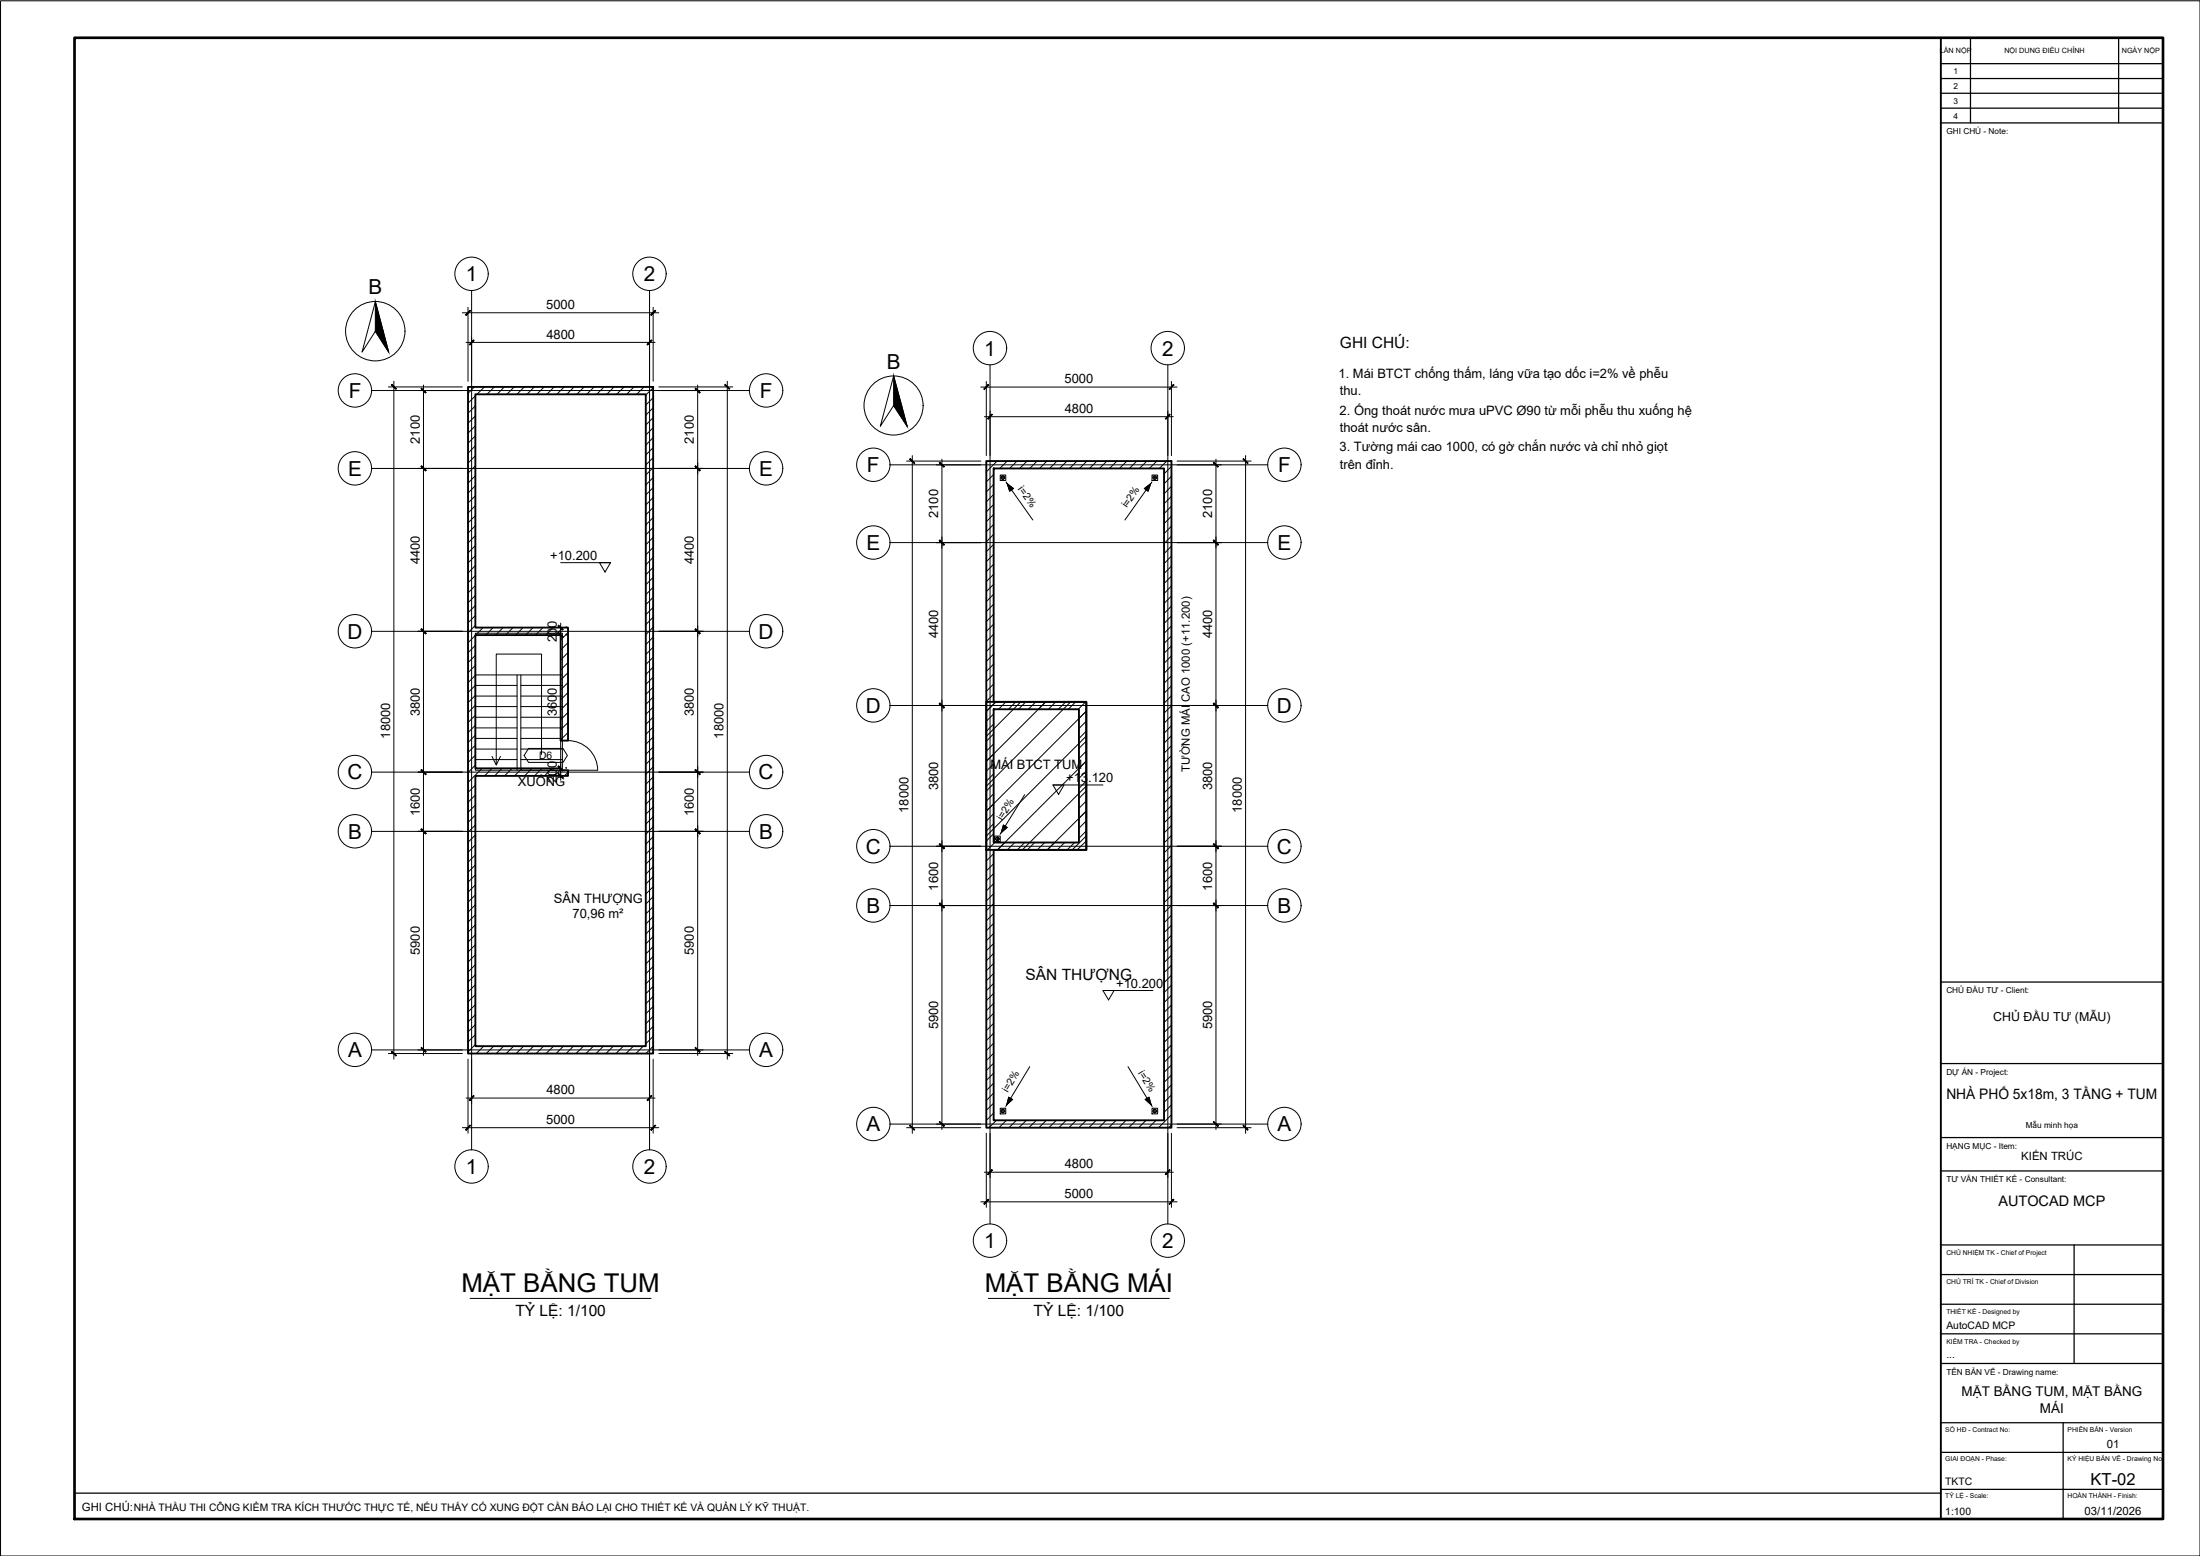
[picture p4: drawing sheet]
<svg xmlns="http://www.w3.org/2000/svg" width="594mm" height="420mm" viewBox="0 0 594 420" stroke-linecap="round" stroke-linejoin="round" font-family="sans-serif">
<!-- layer: A-WALL -->
<path d="M126.4 104.5h50v180h-50zM128.4 106.5h46v176h-46v-73h25v-1.5h-2v-.5h-23v-36h23v28.5h2v-30.5h-25zM266.3 124.5h50v180h-50zM268.3 126.5h46v176h-46v-73h25v-40h-25zM268.3 191.5h23.1v36h-23.1z" fill="none" stroke="#000" stroke-width=".51"/>
<!-- layer: A-WALL-PATT -->
<g fill="none" stroke="#000" stroke-width=".27">
<path d="M128.1 104.5l-1.7 1.7M128.4 106.9l-2 2M128.4 109.6l-2 2M128.4 112.3l-2 2M128.4 115l-2 2M128.4 117.7l-2 2M130.8 104.5l-2 2M133.5 104.5l-2 2M136.2 104.5l-2 2M138.9 104.5l-2 2M141.6 104.5l-2 2M144.3 104.5l-2 2"/>
<path d="M147 104.5l-2 2M149.7 104.5l-2 2M152.4 104.5l-2.1 2M155 104.5l-2 2M157.7 104.5l-1.9 2M160.5 104.5l-2.1 2M163.1 104.5l-2 2M165.8 104.5l-2 2M168.5 104.5l-2 2M171.2 104.5l-2 2M173.9 104.5l-2 2M176.4 104.7l-2 2"/>
<path d="M176.4 107.4l-2 2M176.4 110.1l-2 2M176.4 112.8l-2 2M176.4 115.5l-2 2M176.4 118.2l-2 2M128.4 120.4l-2 2M128.4 123.1l-2 2M128.4 125.8l-2 2M128.4 128.4l-2 2.1M128.4 131.1l-2 2M128.4 133.9l-2 1.9M128.4 136.5l-2 2.1"/>
<path d="M128.4 139.2l-2 2M176.4 120.9l-2 2M176.4 123.6l-2 2M176.4 126.2l-2 2.1M176.4 128.9l-2 2M176.4 131.7l-2 1.9M176.4 134.3l-2 2.1M176.4 137l-2 2M176.4 139.7l-2 2M266.6 124.5l-.3 .3M268.3 128.1l-2 2M268.3 130.8l-2 2"/>
<path d="M268.3 133.5l-2 2M268.3 136.2l-2 2M268.3 138.9l-2 2M269.3 124.5l-3 2.9M272 124.5l-2 2M274.6 124.5l-2 2M277.3 124.5l-1.9 2M280 124.5l-1.9 2M282.7 124.5l-2 2M285.4 124.5l-2 2M288.1 124.5l-2 2M290.8 124.5l-2 2"/>
<path d="M293.5 124.5l-2 2M296.2 124.5l-2 2M298.9 124.5l-2 2M301.6 124.5l-2 2M304.3 124.5l-2 2M307 124.5l-2 2M309.7 124.5l-2 2M312.4 124.5l-2 2M315.1 124.5l-2 2M316.3 125.9l-2 2M316.3 128.6l-2 2M316.3 131.3l-2 2"/>
<path d="M316.3 134l-2 2M316.3 136.7l-2 2M316.3 139.4l-2 2M128.4 141.9l-2 2M128.4 144.6l-2 2M128.4 147.3l-2 2M128.4 150l-2 2M128.4 152.7l-2 2M128.4 155.4l-2 2M128.4 158.1l-2 2M176.4 142.4l-2 2M176.4 145.1l-2 2"/>
<path d="M176.4 147.8l-2 2M176.4 150.5l-2 2M176.4 153.2l-2 2M176.4 155.9l-2 2M176.4 158.6l-2 2M268.3 141.6l-2 2M268.3 144.3l-2 2M268.3 147l-2 2M268.3 149.7l-2 2M268.3 152.4l-2 2M268.3 155.1l-2 2M268.3 157.8l-2 2"/>
<path d="M316.3 142.1l-2 2M316.3 144.8l-2 2M316.3 147.5l-2 2M316.3 150.2l-2 2M316.3 152.9l-2 2M316.3 155.6l-2 2M316.3 158.2l-2 2.1M128.4 160.8l-2 2M128.4 163.5l-2 2M128.4 166.2l-2 2M128.4 168.9l-2 2M128.4 171.6l-2 2"/>
<path d="M128.4 174.2l-2 2.1M128.4 177l-2 1.9M128.4 179.7l-2 2M130.4 169.5l-1.9 2M133.2 169.5l-2 2M135.9 169.5l-2.1 2M138.5 169.5l-2 2M141.2 169.5l-2 2M143.9 169.5l-2 2M146.6 169.5l-2 2M149.3 169.5l-2 2M152 169.5l-2 2"/>
<path d="M153.4 170.8l-2 2M153.4 173.5l-2 2M153.4 176.2l-2 2M153.4 178.9l-2 2M176.4 161.3l-2 2M176.4 164l-2 2M176.4 166.7l-2 2M176.4 169.4l-2 2M176.4 172l-2 2.1M176.4 174.8l-2 1.9M176.4 177.5l-2 2M268.3 160.4l-2 2.1"/>
<path d="M268.3 163.2l-2 1.9M268.3 165.9l-2 2M268.3 168.5l-2 2M268.3 171.2l-2 2M268.3 173.9l-2 2M268.3 176.6l-2 2M268.3 179.3l-2 2M316.3 161l-2 1.9M316.3 163.7l-2 2M316.3 166.3l-2 2.1M316.3 169l-2 2M316.3 171.7l-2 2"/>
<path d="M316.3 174.4l-2 2M316.3 177.1l-2 2M316.3 179.8l-2 2M128.4 182.3l-2 2.1M128.4 185l-2 2M128.4 187.7l-2 2M128.4 190.4l-2 2M128.4 193.1l-2 2M128.4 195.8l-2 2M128.4 198.5l-2 2M153.4 181.6l-2 2M153.4 184.3l-2 2"/>
<path d="M153.4 187l-2 2M153.4 189.7l-2 2M153.4 192.4l-2 2M153.4 195.1l-2 2M153.4 197.8l-2 2M176.4 180.1l-2 2.1M176.4 182.8l-2 2M176.4 185.5l-2 2M176.4 188.2l-2 2M176.4 190.9l-2 2M176.4 193.6l-2 2M176.4 196.3l-2 2"/>
<path d="M176.4 199l-2 2M268.3 182l-2 2M268.3 184.7l-2 2M268.3 187.4l-2 2M268.3 192.8l-2 2M268.3 195.5l-2 2M268.3 198.2l-2 2M268.9 189.5l-2.6 2.6M271.6 189.5l-2 2M274.3 189.5l-2 2M277 189.5l-2 2M279.7 189.5l-2 2"/>
<path d="M282.4 189.5l-2 2M285.1 189.5l-2 2M287.8 189.5l-2 2M290.5 189.5l-2 2M293.2 189.5l-2 2M293.3 192l-1.9 2M293.3 194.7l-1.9 2M293.3 197.4l-1.9 2M316.3 182.5l-2 2M316.3 185.2l-2 2M316.3 187.9l-2 2M316.3 190.6l-2 2"/>
<path d="M316.3 193.3l-2 2M316.3 196l-2 2M316.3 198.7l-2 2M128.4 201.2l-2 2M128.4 203.9l-2 2M128.4 206.6l-2 2M128.4 212l-2 2M128.4 214.7l-2 2M128.4 217.4l-2 2M130.2 207.5l-3.8 3.8M132.9 207.5l-2 2M135.6 207.5l-2 2"/>
<path d="M138.3 207.5l-2.1 2M140.9 207.5l-1.9 2M143.7 207.5l-2 2M146.4 207.5l-2.1 2M149 207.5l-2 2M151.4 207.9l-1.7 1.6M153.4 208.5l-1 1M176.4 201.7l-2 2M176.4 204.4l-2 2M176.4 207.1l-2 2M176.4 209.8l-2 2M176.4 212.5l-2 2"/>
<path d="M176.4 215.2l-2 2M176.4 217.9l-2 2M268.3 200.9l-2 2M268.3 203.6l-2 2M268.3 206.2l-2 2M268.3 209l-2 1.9M268.3 211.6l-2 2.1M268.3 214.3l-2 2M268.3 217l-2 2M268.3 219.7l-2 2M293.3 200.1l-1.9 2M293.3 202.8l-1.9 2"/>
<path d="M293.3 205.5l-1.9 2M293.3 208.2l-1.9 2M293.3 210.9l-1.9 2M293.3 213.6l-1.9 2M293.3 216.3l-1.9 2M293.3 219l-1.9 2M316.3 201.4l-2 2M316.3 204l-2 2M316.3 206.8l-2 1.9M316.3 209.5l-2 2M316.3 212.1l-2 2M316.3 214.8l-2 2"/>
<path d="M316.3 217.5l-2 2M128.4 220.1l-2 2M128.4 222.8l-2 1.9M128.4 225.5l-2 2M128.4 228.1l-2 2.1M128.4 230.8l-2 2M128.4 233.6l-2 1.9M128.4 236.2l-2 2.1M128.4 238.9l-2 2M176.4 220.6l-2 1.9M176.4 223.3l-2 2M176.4 225.9l-2 2.1"/>
<path d="M176.4 228.6l-2 2M176.4 231.4l-2 1.9M176.4 234l-2 2.1M176.4 236.7l-2 2M176.4 239.4l-2 2M268.3 222.4l-2 2M268.3 225.1l-2 2M268.3 230.5l-2 2M268.3 233.2l-2 2M268.3 235.9l-2 2M268.3 238.6l-2 2M268.6 227.5l-2.3 2.3"/>
<path d="M271.3 227.5l-2 2M274 227.5l-2 2M276.7 227.5l-2 2M279.4 227.5l-2 2M282.1 227.5l-2 2M284.8 227.5l-2 2M287.5 227.5l-2 2M290.2 227.5l-2 2M293.3 221.7l-1.9 1.9M293.3 224.4l-1.9 2M293.3 227.1l-2.4 2.4M316.3 220.2l-2 2"/>
<path d="M316.3 222.9l-2 2M316.3 225.6l-2 2M316.3 228.3l-2 2M316.3 231l-2 2M316.3 233.7l-2 2M316.3 236.4l-2 2M316.3 239.1l-2 2M128.4 241.6l-2 2M128.4 244.3l-2 2M128.4 247l-2 2M128.4 249.7l-2 2M128.4 252.4l-2 2"/>
<path d="M128.4 255.1l-2 2M128.4 257.8l-2 2M176.4 242.1l-2 2M176.4 244.8l-2 2M176.4 247.5l-2 2M176.4 250.2l-2 2M176.4 252.9l-2 2M176.4 255.6l-2 2M176.4 258.3l-2 2M268.3 241.3l-2 2M268.3 244l-2 2M268.3 246.7l-2 2"/>
<path d="M268.3 249.3l-2 2.1M268.3 252.1l-2 1.9M268.3 254.8l-2 2M268.3 257.4l-2 2.1M316.3 241.8l-2 2M316.3 244.5l-2 2M316.3 247.1l-2 2.1M316.3 249.9l-2 1.9M316.3 252.6l-2 2M316.3 255.2l-2 2.1M316.3 257.9l-2 2M128.4 260.5l-2 2"/>
<path d="M128.4 263.2l-2 2M128.4 265.9l-2 2M128.4 268.6l-2 2M128.4 271.3l-2 2M128.4 274l-2 2M128.4 276.6l-2 2M128.4 279.4l-2 1.9M176.4 261l-2 2M176.4 263.7l-2 2M176.4 266.4l-2 2M176.4 269.1l-2 2M176.4 271.8l-2 2"/>
<path d="M176.4 274.4l-2 2M176.4 277.2l-2 1.9M176.4 279.8l-2 2.1M268.3 260.1l-2 2M268.3 262.8l-2 2M268.3 265.5l-2 2M268.3 268.2l-2 2M268.3 270.9l-2 2M268.3 273.6l-2 2M268.3 276.3l-2 2M268.3 279l-2 2M316.3 260.6l-2 2"/>
<path d="M316.3 263.3l-2 2M316.3 266l-2 2M316.3 268.7l-2 2M316.3 271.4l-2 2M316.3 274.1l-2 2M316.3 276.8l-2 2M316.3 279.5l-2 2M128.4 282l-2 2.1M130.6 282.5l-2 2M133.3 282.5l-2 2M136 282.5l-2 2M138.7 282.5l-2 2"/>
<path d="M141.4 282.5l-2 2M144.1 282.5l-2 2M146.8 282.5l-2 2M149.5 282.5l-2 2M152.2 282.5l-2 2M154.9 282.5l-2 2M157.6 282.5l-2.1 2M160.2 282.5l-1.9 2M163 282.5l-2 2M165.6 282.5l-2 2M168.3 282.5l-2 2M171 282.5l-1.9 2"/>
<path d="M173.7 282.5l-2 2M176.4 282.5l-2 2M268.3 281.7l-2 2M268.3 284.4l-2 2M268.3 287.1l-2 2M268.3 289.8l-2 2M268.3 292.5l-2 2M268.3 295.1l-2 2.1M268.3 297.9l-2 1.9M316.3 282.2l-2 2M316.3 284.9l-2 2M316.3 287.6l-2 2"/>
<path d="M316.3 290.3l-2 2M316.3 292.9l-2 2.1M316.3 295.7l-2 1.9M316.3 298.4l-2 2M268.3 300.6l-2 2M269.1 302.5l-2 2M271.8 302.5l-2 2M274.5 302.5l-2 2M277.2 302.5l-2.1 2M279.8 302.5l-2 2M282.5 302.5l-1.9 2M285.3 302.5l-2.1 2"/>
<path d="M287.9 302.5l-2 2M290.6 302.5l-2 2M293.3 302.5l-2 2M296 302.5l-2 2M298.7 302.5l-2 2M301.4 302.5l-2 2M304.1 302.5l-2 2M306.8 302.5l-2 2M309.5 302.5l-2 2M312.2 302.5l-2 2M316.3 301l-3.4 3.5M316.3 303.7l-.7 .8"/>
</g>
<!-- layer: A-DOOR -->
<path d="M153.4 200a8 8 0 0 1 8 8h-8" fill="none" stroke="#000" stroke-width=".27"/>
<!-- layer: A-ANNO-TEXT -->
<path d="M142.7 202.1h9.3l1.2 1.9-1.2 1.9h-9.3l-1.2-1.9zM126.9 350.6h48.9M266.9 350.6h48.9" fill="none" stroke="#000" stroke-width=".27"/>
<!-- layer: A-ANNO-DIMS -->
<g fill="none" stroke="#000" stroke-width=".27">
<path d="M124.9 84.5h53M125.9 92.5h51M126.4 83v20M127.4 91v12M175.4 91v12M176.4 83v20M104.9 104.5h20M106.4 103v183M112.9 105.5h12M114.4 104v181M177.9 105.5h12M177.9 104.5h20"/>
<path d="M188.4 104v181M196.4 103v183M264.9 104.5h53M265.8 112.5h51M266.3 103v20M267.3 111v12M315.4 111v12M316.3 103v20M112.9 126.5h12M177.9 126.5h12M244.8 124.5h20.1M246.4 123v183"/>
<path d="M252.8 125.5h12.1M254.4 124v181M317.9 125.5h11.9M317.9 124.5h19.9M328.4 124v181M336.4 123v183M252.8 146.5h12.1M317.9 146.5h11.9M112.9 170.5h12M151.4 168.3v4.4M151.4 170v39M152.9 171.5h.1"/>
<path d="M152.9 169.5h.1M177.9 170.5h12M252.8 190.5h12.1M317.9 190.5h11.9M112.9 208.5h12M151.4 206.3v4.4M152.9 209.5h.1M152.9 207.5h.1M177.9 208.5h12M112.9 224.5h12M177.9 224.5h12M252.8 228.5h12.1"/>
<path d="M317.9 228.5h11.9M252.8 244.5h12.1M317.9 244.5h11.9M104.9 284.5h20M112.9 283.5h12M125.9 296.5h51M126.4 286v20M127.4 286v12M175.4 286v12M176.4 286v20M177.9 283.5h12M177.9 284.5h20"/>
<path d="M124.9 304.5h53M244.8 304.5h20.1M252.8 303.5h12.1M265.8 316.5h51M266.3 306v20M267.3 306v12M315.4 306v12M316.3 306v20M317.9 304.5h19.9M317.9 303.5h11.9M264.9 324.5h53"/>
</g>
<!-- layer: 0 -->
<g fill="#000" stroke="#000" stroke-width=".27">
<path d="M126.9 83.8l-1.1 1.3 1.3-1.2zM125.7 85l1.2-1.2-1.1 1.3z"/>
<path d="M127.9 91.8l-1.1 1.3 1.2-1.2zM127.9 91.8l-1.1 1.3-.1-.1z"/>
<path d="M175.9 91.8l-1.2 1.2 .2 .1zM175.9 91.8l.1 .1-1.1 1.2z"/>
<path d="M175.7 85l.1 .1 1.1-1.3zM176.9 83.8l.2 .1-1.3 1.2z"/>
<path d="M105.7 103.9l1.2 1.2 .1-.1zM105.7 103.9l.1-.1 1.2 1.2z"/>
<path d="M113.7 104.9l1.2 1.2 .1-.1zM113.7 104.9l.1-.1 1.2 1.2z"/>
<path d="M187.7 104.9l1.2 1.2 .1-.1zM187.7 104.9l.1-.1 1.2 1.2z"/>
<path d="M195.7 103.9l1.2 1.2 .1-.1zM195.7 103.9l.1-.1 1.2 1.2z"/>
<path d="M266.9 103.8l-1.1 1.4 1.2-1.2zM265.7 105l1.2-1.2-1.1 1.4z"/>
<path d="M267.9 111.8l-1.1 1.4 1.2-1.2zM267.9 111.8l-1.1 1.4-.1-.2z"/>
<path d="M314.7 113l.1 .2 1.1-1.4zM315.9 111.8l.1 .2-1.2 1.2z"/>
<path d="M315.7 105l.1 .2 1.1-1.4zM316.9 103.8l.1 .2-1.2 1.2z"/>
<path d="M113.8 125.8l-.1 .1 1.3 1.1zM113.7 125.9l1.3 1.1-.1 .1z"/>
<path d="M113.7 125.9l1.2 1.2 .1-.1zM113.7 125.9l.1-.1 1.2 1.2z"/>
<path d="M187.8 125.8l-.1 .1 1.3 1.1zM187.7 125.9l1.3 1.1-.1 .1z"/>
<path d="M187.7 125.9l1.2 1.2 .1-.1zM187.7 125.9l.1-.1 1.2 1.2z"/>
<path d="M245.7 124l1.2 1.2 .1-.1zM245.7 124l.1-.2 1.2 1.3z"/>
<path d="M253.7 125l1.2 1.2 .1-.2zM253.7 125l.1-.2 1.2 1.2z"/>
<path d="M327.7 125l1.2 1.2 .1-.2zM327.7 125l.1-.2 1.2 1.2z"/>
<path d="M335.7 124l1.2 1.2 .1-.1zM335.7 124l.1-.2 1.2 1.3z"/>
<path d="M253.8 145.8l-.1 .2 1.3 1.1zM253.7 146l1.3 1.1-.1 .1z"/>
<path d="M253.7 146l1.2 1.2 .1-.1zM253.7 146l.1-.2 1.2 1.3z"/>
<path d="M327.8 145.8l-.1 .2 1.3 1.1zM327.7 146l1.3 1.1-.1 .1z"/>
<path d="M327.7 146l1.2 1.2 .1-.1zM327.7 146l.1-.2 1.2 1.3z"/>
<path d="M113.7 169.9l1.3 1.1-1.2-1.2zM113.7 169.9l1.3 1.1-.1 .2z"/>
<path d="M113.7 169.9l1.2 1.3 .1-.2zM113.7 169.9l.1-.1 1.2 1.2z"/>
<path d="M150.8 168.8l-.1 .2 1.3 1zM150.7 169l1.3 1-.1 .1z"/>
<path d="M150.7 170.9l1.2 1.2 .1-.1zM150.8 170.8l1.2 1.2-1.3-1.1z"/>
<path d="M150.7 170.9l1.2 1.2 .1-.1zM150.8 170.8l1.2 1.2-1.3-1.1z"/>
<path d="M187.8 169.8l-.1 .1 1.3 1.1zM187.7 169.9l1.3 1.1-.1 .2z"/>
<path d="M187.7 169.9l1.2 1.3 .1-.2zM187.7 169.9l.1-.1 1.2 1.2z"/>
<path d="M253.7 190l1.3 1.1-1.2-1.2zM253.7 190l1.3 1.1-.1 .1z"/>
<path d="M253.7 190l1.2 1.2 .1-.1zM253.7 190l.1-.1 1.2 1.2z"/>
<path d="M327.7 190l1.3 1.1-1.2-1.2zM327.7 190l1.3 1.1-.1 .1z"/>
<path d="M327.7 190l1.2 1.2 .1-.1zM327.7 190l.1-.1 1.2 1.2z"/>
<path d="M113.7 207.9l1.3 1.1-1.2-1.2zM113.7 207.9l1.3 1.1-.1 .2z"/>
<path d="M113.7 207.9l1.2 1.3 .1-.2zM113.7 207.9l.1-.1 1.2 1.2z"/>
<path d="M150.8 206.8l-.1 .2 1.3 1zM150.7 207l1.3 1-.1 .2z"/>
<path d="M150.8 206.8l-.1 .2 1.3 1zM150.7 207l1.3 1-.1 .2z"/>
<path d="M150.7 209l1.2 1.1 .1-.1zM150.8 208.8l1.2 1.2-1.3-1z"/>
<path d="M187.8 207.8l-.1 .1 1.3 1.1zM187.7 207.9l1.3 1.1-.1 .2z"/>
<path d="M187.7 207.9l1.2 1.3 .1-.2zM187.7 207.9l.1-.1 1.2 1.2z"/>
<path d="M113.7 223.9l1.3 1.1-1.2-1.2zM113.7 223.9l1.3 1.1-.1 .2z"/>
<path d="M113.7 223.9l1.2 1.3 .1-.2zM113.7 223.9l.1-.1 1.2 1.2z"/>
<path d="M187.7 223.9l1.3 1.1-1.2-1.2zM187.7 223.9l1.3 1.1-.1 .2z"/>
<path d="M187.7 223.9l1.2 1.3 .1-.2zM187.7 223.9l.1-.1 1.2 1.2z"/>
<path d="M253.7 228l1.3 1.1-1.2-1.3zM253.7 228l1.3 1.1-.1 .1z"/>
<path d="M253.7 228l1.2 1.2 .1-.1zM253.7 228l.1-.2 1.2 1.3z"/>
<path d="M327.8 227.8l-.1 .2 1.3 1.1zM327.7 228l1.3 1.1-.1 .1z"/>
<path d="M327.7 228l1.2 1.2 .1-.1zM327.7 228l.1-.2 1.2 1.3z"/>
<path d="M253.7 244l1.3 1-1.2-1.2zM253.7 244l1.3 1-.1 .2z"/>
<path d="M253.7 244l1.2 1.2 .1-.2zM253.7 244l.1-.2 1.2 1.2z"/>
<path d="M327.7 244l1.3 1-1.2-1.2zM327.7 244l1.3 1-.1 .2z"/>
<path d="M327.7 244l1.2 1.2 .1-.2zM327.7 244l.1-.2 1.2 1.2z"/>
<path d="M105.7 284l1.3 1-1.2-1.2zM105.7 284l1.3 1-.1 .2z"/>
<path d="M113.7 283l1.3 1-1.2-1.2zM113.7 283l1.3 1-.1 .1z"/>
<path d="M127.9 295.8l-1.1 1.4 1.2-1.2zM127.9 295.8l-1.1 1.4-.1-.1z"/>
<path d="M175.9 295.8l-1.2 1.3 .2 .1zM175.9 295.8l.1 .2-1.1 1.2z"/>
<path d="M187.7 283l1.3 1-1.2-1.2zM187.7 283l1.3 1-.1 .1z"/>
<path d="M195.8 283.8l-.1 .2 1.3 1zM195.7 284l1.3 1-.1 .2z"/>
<path d="M126.9 303.8l-1.1 1.4 1.3-1.2zM126.9 303.8l-1.1 1.4-.1-.1z"/>
<path d="M176.9 303.8l-1.2 1.3 .1 .1zM176.9 303.8l.2 .2-1.3 1.2z"/>
<path d="M245.8 303.8l-.1 .2 1.3 1.1zM245.7 304l1.3 1.1-.1 .1z"/>
<path d="M253.8 302.9l-.1 .1 1.3 1zM253.7 303l1.3 1-.1 .2z"/>
<path d="M267.9 315.8l-1.1 1.4 1.2-1.2zM266.7 317l1.2-1.2-1.1 1.4z"/>
<path d="M314.7 317l.1 .2 1.1-1.4zM315.9 315.8l.1 .2-1.2 1.2z"/>
<path d="M327.8 302.9l-.1 .1 1.3 1zM327.7 303l1.3 1-.1 .2z"/>
<path d="M335.8 303.8l-.1 .2 1.3 1.1zM335.7 304l1.3 1.1-.1 .1z"/>
<path d="M266.9 323.9l-1.1 1.3 1.2-1.2zM265.7 325l1.2-1.1-1.1 1.3z"/>
<path d="M315.7 325l.1 .2 1.1-1.3zM316.9 323.9l.1 .1-1.2 1.2z"/>
</g>
<!-- layer: S-GRID -->
<g fill="none" stroke="#000" stroke-width=".27">
<path d="M127.4 78.5v232M175.4 78.5v232M267.3 98.5v232M315.4 98.5v232M100.4 105.5h102M100.4 126.5h102M240.3 125.5h102.1M240.3 146.5h102.1M100.4 170.5h102M240.3 190.5h102.1M100.4 208.5h102M100.4 224.5h102"/>
<path d="M240.3 228.5h102.1M240.3 244.5h102.1M100.4 283.5h102M240.3 303.5h102.1"/>
</g>
<!-- layer: S-GRID-IDEN -->
<g fill="none" stroke="#000" stroke-width=".27">
<circle cx="127.3" cy="73.9" r="4.5"/>
<circle cx="175.4" cy="73.9" r="4.5"/>
<circle cx="267.3" cy="94" r="4.5"/>
<circle cx="315.3" cy="94" r="4.5"/>
<circle cx="95.8" cy="105.4" r="4.5"/>
<circle cx="206.9" cy="105.4" r="4.5"/>
<circle cx="95.8" cy="126.5" r="4.5"/>
<circle cx="206.9" cy="126.5" r="4.5"/>
<circle cx="235.8" cy="125.5" r="4.5"/>
<circle cx="346.8" cy="125.5" r="4.5"/>
<circle cx="235.8" cy="146.5" r="4.5"/>
<circle cx="346.8" cy="146.5" r="4.5"/>
<circle cx="95.8" cy="170.5" r="4.5"/>
<circle cx="206.9" cy="170.5" r="4.5"/>
<circle cx="235.8" cy="190.5" r="4.5"/>
<circle cx="346.8" cy="190.5" r="4.5"/>
<circle cx="95.8" cy="208.5" r="4.5"/>
<circle cx="206.9" cy="208.5" r="4.5"/>
<circle cx="95.8" cy="224.5" r="4.5"/>
<circle cx="206.9" cy="224.5" r="4.5"/>
<circle cx="235.8" cy="228.5" r="4.5"/>
<circle cx="346.8" cy="228.5" r="4.5"/>
<circle cx="235.8" cy="244.5" r="4.5"/>
<circle cx="346.8" cy="244.5" r="4.5"/>
<circle cx="95.8" cy="283.5" r="4.5"/>
<circle cx="206.9" cy="283.5" r="4.5"/>
<circle cx="127.3" cy="315" r="4.5"/>
<circle cx="175.4" cy="315" r="4.5"/>
<circle cx="235.8" cy="303.5" r="4.5"/>
<circle cx="346.8" cy="303.5" r="4.5"/>
<circle cx="267.3" cy="335" r="4.5"/>
<circle cx="315.3" cy="335" r="4.5"/>
</g>
<!-- layer: A-FLOR-STRS -->
<g fill="none" stroke="#000" stroke-width=".27">
<path d="M128.4 171h23.5v37h-23.5zM128.4 182.2h23.5M128.4 199.4h11.2M128.4 196.6h11.2M128.4 193.7h11.2M128.4 190.8h11.2M128.4 188h11.2M128.4 185.1h11.2M139.6 182.2v25.8M140.6 182.2v25.8h11.3M140.6 199.4h11.3M140.6 196.6h11.3"/>
<path d="M140.6 193.7h11.3M140.6 190.8h11.3M140.6 188h11.3M140.6 185.1h11.3M128.4 205.1h11.2M128.4 202.3h11.2M132.9 204.3l1.1 2.2 1.1-2.2M140.6 205.1h11.3M140.6 202.3h11.3M146.2 203.7v-27.1h-12.2v29.9"/>
</g>
<!-- layer: A-ANNO-SYMB -->
<g fill="none" stroke="#000" stroke-width=".27">
<path d="M101.4 81.4l3.6 13.7-3.6-5.6-3.6 5.6zM241.3 101.5l3.7 13.6-3.7-5.6-3.6 5.6zM151.4 151.9h13.5M161.9 151.9h3l-1.5 2.6zM284.3 212h3l-1.5 2.5zM284.3 212h13.5M297.8 267.5h3l-1.4 2.5zM297.8 267.5h13.5"/>
<circle cx="101.3" cy="89.4" r="8"/>
<circle cx="241.3" cy="109.5" r="8"/>
</g>
<g fill="#000" stroke="#000" stroke-width=".27">
<path d="M101.4 81.4l2.1 8.1h-2.1zM101.4 89.5l3.6 5.6-1.5-5.6z"/>
<path d="M241.3 101.5l2.2 8h-2.2zM241.3 109.5l3.7 5.6-1.5-5.6z"/>
</g>
<!-- layer: A-ELEV-OTLN -->
<path d="M266.3 189.5h27v40h-27z" fill="none" stroke="#000" stroke-width=".51"/>
<!-- layer: A-ELEV-PATT -->
<path d="M268.9 189.5l-2.6 2.6M275.6 189.5l-9.3 9.3M282.4 189.5l-16.1 16.1M289.1 189.5l-22.8 22.8M293.3 192l-27 27M293.3 198.8l-27 27M293.3 205.5l-24 24M293.3 212.3l-17.2 17.2M293.3 219l-10.5 10.5M293.3 225.7l-3.8 3.8" fill="none" stroke="#000" stroke-width=".27"/>
<!-- layer: A-ANNO-NOTE -->
<path d="M272 130.6l1.7 1.3-1.1 .7zM272.9 131.9l6 8.5M309 131.9l1.7-1.3-.7 2zM309.8 131.9l-6 8.5M276.7 214.6l-5.5 8.9M270.9 222.8l1.1 .6-1.6 1.4zM272.4 296.3l1 .6-1.5 1.4zM278.1 288l-5.5 9M304.6 288l5.4 9M309.3 296.9l1-.6 .5 2z" fill="none" stroke="#000" stroke-width=".27"/>
<g fill="#000" stroke="#000" stroke-width=".27">
<path d="M272 130.6l1.7 1.3-.6 .4zM272 130.6l.6 2 .5-.3z"/>
<path d="M309 131.9l1.7-1.3-1.2 1.7zM310.7 130.6l-1.2 1.7 .5 .3z"/>
<path d="M270.9 222.8l.6 .3-1.1 1.7zM271.5 223.1l-1.1 1.7 1.6-1.4z"/>
<path d="M272.4 296.3l.5 .3-1 1.7zM272.9 296.6l-1 1.7 1.5-1.4z"/>
<path d="M309.8 296.6l.5-.3 .5 2zM309.3 296.9l1.5 1.4-1-1.7z"/>
</g>
<!-- layer: A-FLOR-FIXT -->
<g fill="none" stroke="#000" stroke-width=".27">
<path d="M270.1 128.3h1.5v1.5h-1.5zM270.4 129h.9M270.8 128.5v1M311.1 128.3h1.5v1.5h-1.5zM311.3 129h1M311.8 128.5v1M268.6 225.8h1.5v1.4h-1.5zM268.8 226.5h1M269.3 226v1M270.1 299.3h1.5v1.5h-1.5zM270.8 299.5v1M311.1 299.3h1.5v1.5h-1.5z"/>
<path d="M311.8 299.5v1M270.4 300h.9M311.3 300h1"/>
<circle cx="270.8" cy="129" r=".49"/>
<circle cx="270.8" cy="129" r=".44"/>
<circle cx="311.8" cy="129" r=".49"/>
<circle cx="269.3" cy="226.5" r=".49"/>
<circle cx="269.3" cy="226.5" r=".44"/>
<circle cx="270.8" cy="300" r=".49"/>
<circle cx="270.8" cy="300" r=".44"/>
<circle cx="311.8" cy="300" r=".49"/>
</g>
<!-- layer: A-ANNO-TTLB -->
<path d="M.1 .2h594v420h-594z" fill="none" stroke="#000" stroke-width=".27"/>
<path d="M20.1 10.2h564v400h-564z" fill="none" stroke="#000" stroke-width=".72"/>
<path d="M524.1 10.2v400" fill="none" stroke="#000" stroke-width=".51"/>
<g fill="none" stroke="#000" stroke-width=".34">
<path d="M524.1 17.2h60M532.1 10.2v23M572.1 10.2v23M524.1 33.2h60M524.1 21.2h60M524.1 25.2h60M524.1 29.2h60M524.1 265.2h60M524.1 287.2h60M524.1 307.2h60M524.1 316.2h60M524.1 336.2h60"/>
<path d="M560.1 336.2v32M524.1 344.2h60M524.1 352.2h60M524.1 368.2h60M524.1 360.2h60M524.1 384.2h60M524.1 392.2h60M557.1 384.2v26M20.1 403.2h504M524.1 402.2h60"/>
</g>
<g font-size="7">
<text x="124.6" y="349">MẶT BẰNG TUM</text>
<text x="265.9" y="349">MẶT BẰNG MÁI</text>
</g>
<g font-size="5.6">
<text x="125.8" y="75.9">1</text>
<text x="173.8" y="75.9">2</text>
<text x="99.5" y="79.5">B</text>
<text x="239.5" y="99.5">B</text>
<text x="265.8" y="96">1</text>
<text x="313.8" y="96">2</text>
<text x="94.2" y="107.5">F</text>
<text x="205.2" y="107.5">F</text>
<text x="94" y="128.5">E</text>
<text x="205" y="128.5">E</text>
<text x="234.1" y="127.5">F</text>
<text x="345.2" y="127.5">F</text>
<text x="234" y="148.5">E</text>
<text x="345" y="148.5">E</text>
<text x="93.9" y="172.5">D</text>
<text x="204.9" y="172.5">D</text>
<text x="233.8" y="192.5">D</text>
<text x="344.8" y="192.5">D</text>
<text x="93.9" y="210.5">C</text>
<text x="204.9" y="210.5">C</text>
<text x="94" y="226.5">B</text>
<text x="205" y="226.5">B</text>
<text x="233.8" y="230.5">C</text>
<text x="344.8" y="230.5">C</text>
<text x="234" y="246.5">B</text>
<text x="345" y="246.5">B</text>
<text x="94" y="285.5">A</text>
<text x="205" y="285.5">A</text>
<text x="234" y="305.5">A</text>
<text x="345" y="305.5">A</text>
<text x="125.8" y="317">1</text>
<text x="173.8" y="317">2</text>
<text x="265.8" y="337">1</text>
<text x="313.8" y="337">2</text>
</g>
<text font-size="4.5" x="564.5" y="401">KT-02</text>
<g font-size="4.2">
<text x="361.8" y="94">GHI CHÚ:</text>
<text x="276.9" y="264.5">SÂN THƯỢNG</text>
<text x="139.2" y="355.2">TỶ LỆ: 1/100</text>
<text x="279.1" y="355.2">TỶ LỆ: 1/100</text>
</g>
<g font-size="3.9">
<text x="525.6" y="296.7">NHÀ PHỐ 5x18m, 3 TẦNG + TUM</text>
<text x="539.6" y="325.7">AUTOCAD MCP</text>
</g>
<g font-size="3.6">
<text x="529.7" y="377">MẶT BẰNG TUM, MẶT BẰNG</text>
<text x="550.9" y="381.6">MÁI</text>
</g>
<g font-size="3.5">
<text x="147.5" y="83.4">5000</text>
<text x="147.5" y="91.4">4800</text>
<text x="287.5" y="103.5">5000</text>
<text x="361.5" y="102.1">1. Mái BTCT chống thấm, láng vữa tạo dốc i=2% về phễu</text>
<text x="361.8" y="106.8">thu.</text>
<text x="287.5" y="111.5">4800</text>
<text x="361.8" y="112">2. Ống thoát nước mưa uPVC Ø90 từ mỗi phễu thu xuống hệ</text>
<text x="113.3" y="119.8" transform="rotate(-90 113.3 119.8)">2100</text>
<text x="187.3" y="119.8" transform="rotate(-90 187.3 119.8)">2100</text>
<text x="361.8" y="116.6">thoát nước sân.</text>
<text x="361.7" y="121.8">3. Tường mái cao 1000, có gờ chắn nước và chỉ nhỏ giọt</text>
<text x="361.8" y="126.6">trên đỉnh.</text>
<text x="253.3" y="139.9" transform="rotate(-90 253.3 139.9)">2100</text>
<text x="327.3" y="139.9" transform="rotate(-90 327.3 139.9)">2100</text>
<text x="113.3" y="152.3" transform="rotate(-90 113.3 152.3)">4400</text>
<text x="148.6" y="151.2">+10.200</text>
<text x="187.3" y="152.3" transform="rotate(-90 187.3 152.3)">4400</text>
<text x="150.3" y="173.4" transform="rotate(-90 150.3 173.4)">200</text>
<text x="253.3" y="172.3" transform="rotate(-90 253.3 172.3)">4400</text>
<text x="327.3" y="172.3" transform="rotate(-90 327.3 172.3)">4400</text>
<text x="113.3" y="193.4" transform="rotate(-90 113.3 193.4)">3800</text>
<text x="150.3" y="193.4" transform="rotate(-90 150.3 193.4)">3600</text>
<text x="187.3" y="193.4" transform="rotate(-90 187.3 193.4)">3800</text>
<text x="105.3" y="199.4" transform="rotate(-90 105.3 199.4)">18000</text>
<text x="195.3" y="199.4" transform="rotate(-90 195.3 199.4)">18000</text>
<text x="267.4" y="207.8">MÁI BTCT TUM</text>
<text x="139.8" y="212.2">XUỐNG</text>
<text x="150.3" y="211.4" transform="rotate(-90 150.3 211.4)">200</text>
<text x="253.3" y="213.4" transform="rotate(-90 253.3 213.4)">3800</text>
<text x="287.9" y="211.2">+13.120</text>
<text x="327.3" y="213.4" transform="rotate(-90 327.3 213.4)">3800</text>
<text x="113.3" y="220.5" transform="rotate(-90 113.3 220.5)">1600</text>
<text x="187.3" y="220.5" transform="rotate(-90 187.3 220.5)">1600</text>
<text x="245.3" y="219.5" transform="rotate(-90 245.3 219.5)">18000</text>
<text x="335.3" y="219.5" transform="rotate(-90 335.3 219.5)">18000</text>
<text x="149.6" y="243.7">SÂN THƯỢNG</text>
<text x="253.3" y="240.5" transform="rotate(-90 253.3 240.5)">1600</text>
<text x="327.3" y="240.5" transform="rotate(-90 327.3 240.5)">1600</text>
<text x="154.6" y="247.9">70,96 m²</text>
<text x="113.3" y="257.9" transform="rotate(-90 113.3 257.9)">5900</text>
<text x="187.3" y="257.9" transform="rotate(-90 187.3 257.9)">5900</text>
<text x="301.4" y="266.7">+10.200</text>
<text x="253.3" y="277.9" transform="rotate(-90 253.3 277.9)">5900</text>
<text x="327.3" y="277.9" transform="rotate(-90 327.3 277.9)">5900</text>
<text x="147.5" y="295.4">4800</text>
<text x="147.5" y="303.4">5000</text>
<text x="287.5" y="315.5">4800</text>
<text x="287.5" y="323.5">5000</text>
</g>
<text font-size="3.4" x="538.2" y="275.7">CHỦ ĐẦU TƯ (MẪU)</text>
<g font-size="3.1">
<text x="321.3" y="208.5" transform="rotate(-90 321.3 208.5)">TƯỜNG MÁI CAO 1000 (+11.200)</text>
<text x="545.8" y="313.2">KIẾN TRÚC</text>
<text x="568.9" y="391">01</text>
<text x="22.1" y="407.9">GHI CHÚ:NHÀ THẦU THI CÔNG KIỂM TRA KÍCH THƯỚC THỰC TẾ, NẾU THẤY CÓ XUNG ĐỘT CẦN BÁO LẠI CHO THIẾT KẾ VÀ QUẢN LÝ KỸ THUẬT.</text>
<text x="562.9" y="409">03/11/2026</text>
</g>
<g font-size="2.8">
<text x="274.8" y="132.2" transform="rotate(55 274.8 132.2)">i=2%</text>
<text x="304.3" y="137.3" transform="rotate(-55 304.3 137.3)">i=2%</text>
<text x="145.6" y="205">D6</text>
<text x="270.7" y="221.7" transform="rotate(-58 270.7 221.7)">i=2%</text>
<text x="307.3" y="289.7" transform="rotate(59 307.3 289.7)">i=2%</text>
<text x="272.1" y="295.1" transform="rotate(-59 272.1 295.1)">i=2%</text>
<text x="525.6" y="358.8">AutoCAD MCP</text>
<text x="525.6" y="366.8">...</text>
<text x="525.3" y="401">TKTC</text>
<text x="525.3" y="409">1:100</text>
</g>
<g font-size="2.2">
<text x="527.5" y="20">1</text>
<text x="527.5" y="24">2</text>
<text x="527.5" y="28">3</text>
<text x="527.5" y="32">4</text>
<text x="525.6" y="36.2">GHI CHÚ - Note:</text>
<text x="525.6" y="268.2">CHỦ ĐẦU TƯ - Client:</text>
<text x="525.6" y="290.2">DỰ ÁN - Project:</text>
<text x="547" y="304.7">Mẫu minh họa</text>
<text x="525.6" y="310.2">HẠNG MỤC - Item:</text>
<text x="525.6" y="319.2">TƯ VẤN THIẾT KẾ - Consultant:</text>
<text x="525.6" y="371.2">TÊN BẢN VẼ - Drawing name:</text>
</g>
<g font-size="2">
<text x="523.8" y="14.4">LẦN NỘP</text>
<text x="541.2" y="14.4">NỘI DUNG ĐIỀU CHỈNH</text>
<text x="573" y="14.4">NGÀY NỘP</text>
</g>
<g font-size="1.8">
<text x="525.6" y="338.8">CHỦ NHIỆM TK - Chief of Project</text>
<text x="525.6" y="346.8">CHỦ TRÌ TK - Chief of Division</text>
<text x="525.6" y="354.8">THIẾT KẾ - Designed by</text>
<text x="525.6" y="362.8">KIỂM TRA - Checked by</text>
<text x="525.3" y="386.6">SỐ HĐ - Contract No:</text>
<text x="558.3" y="386.6">PHIÊN BẢN - Version</text>
<text x="525.3" y="394.6">GIAI ĐOẠN - Phase:</text>
<text x="558.3" y="394.6">KÝ HIỆU BẢN VẼ - Drawing No</text>
<text x="525.3" y="404.6">TỶ LỆ - Scale:</text>
<text x="558.3" y="404.6">HOÀN THÀNH - Finish:</text>
</g>
</svg>
